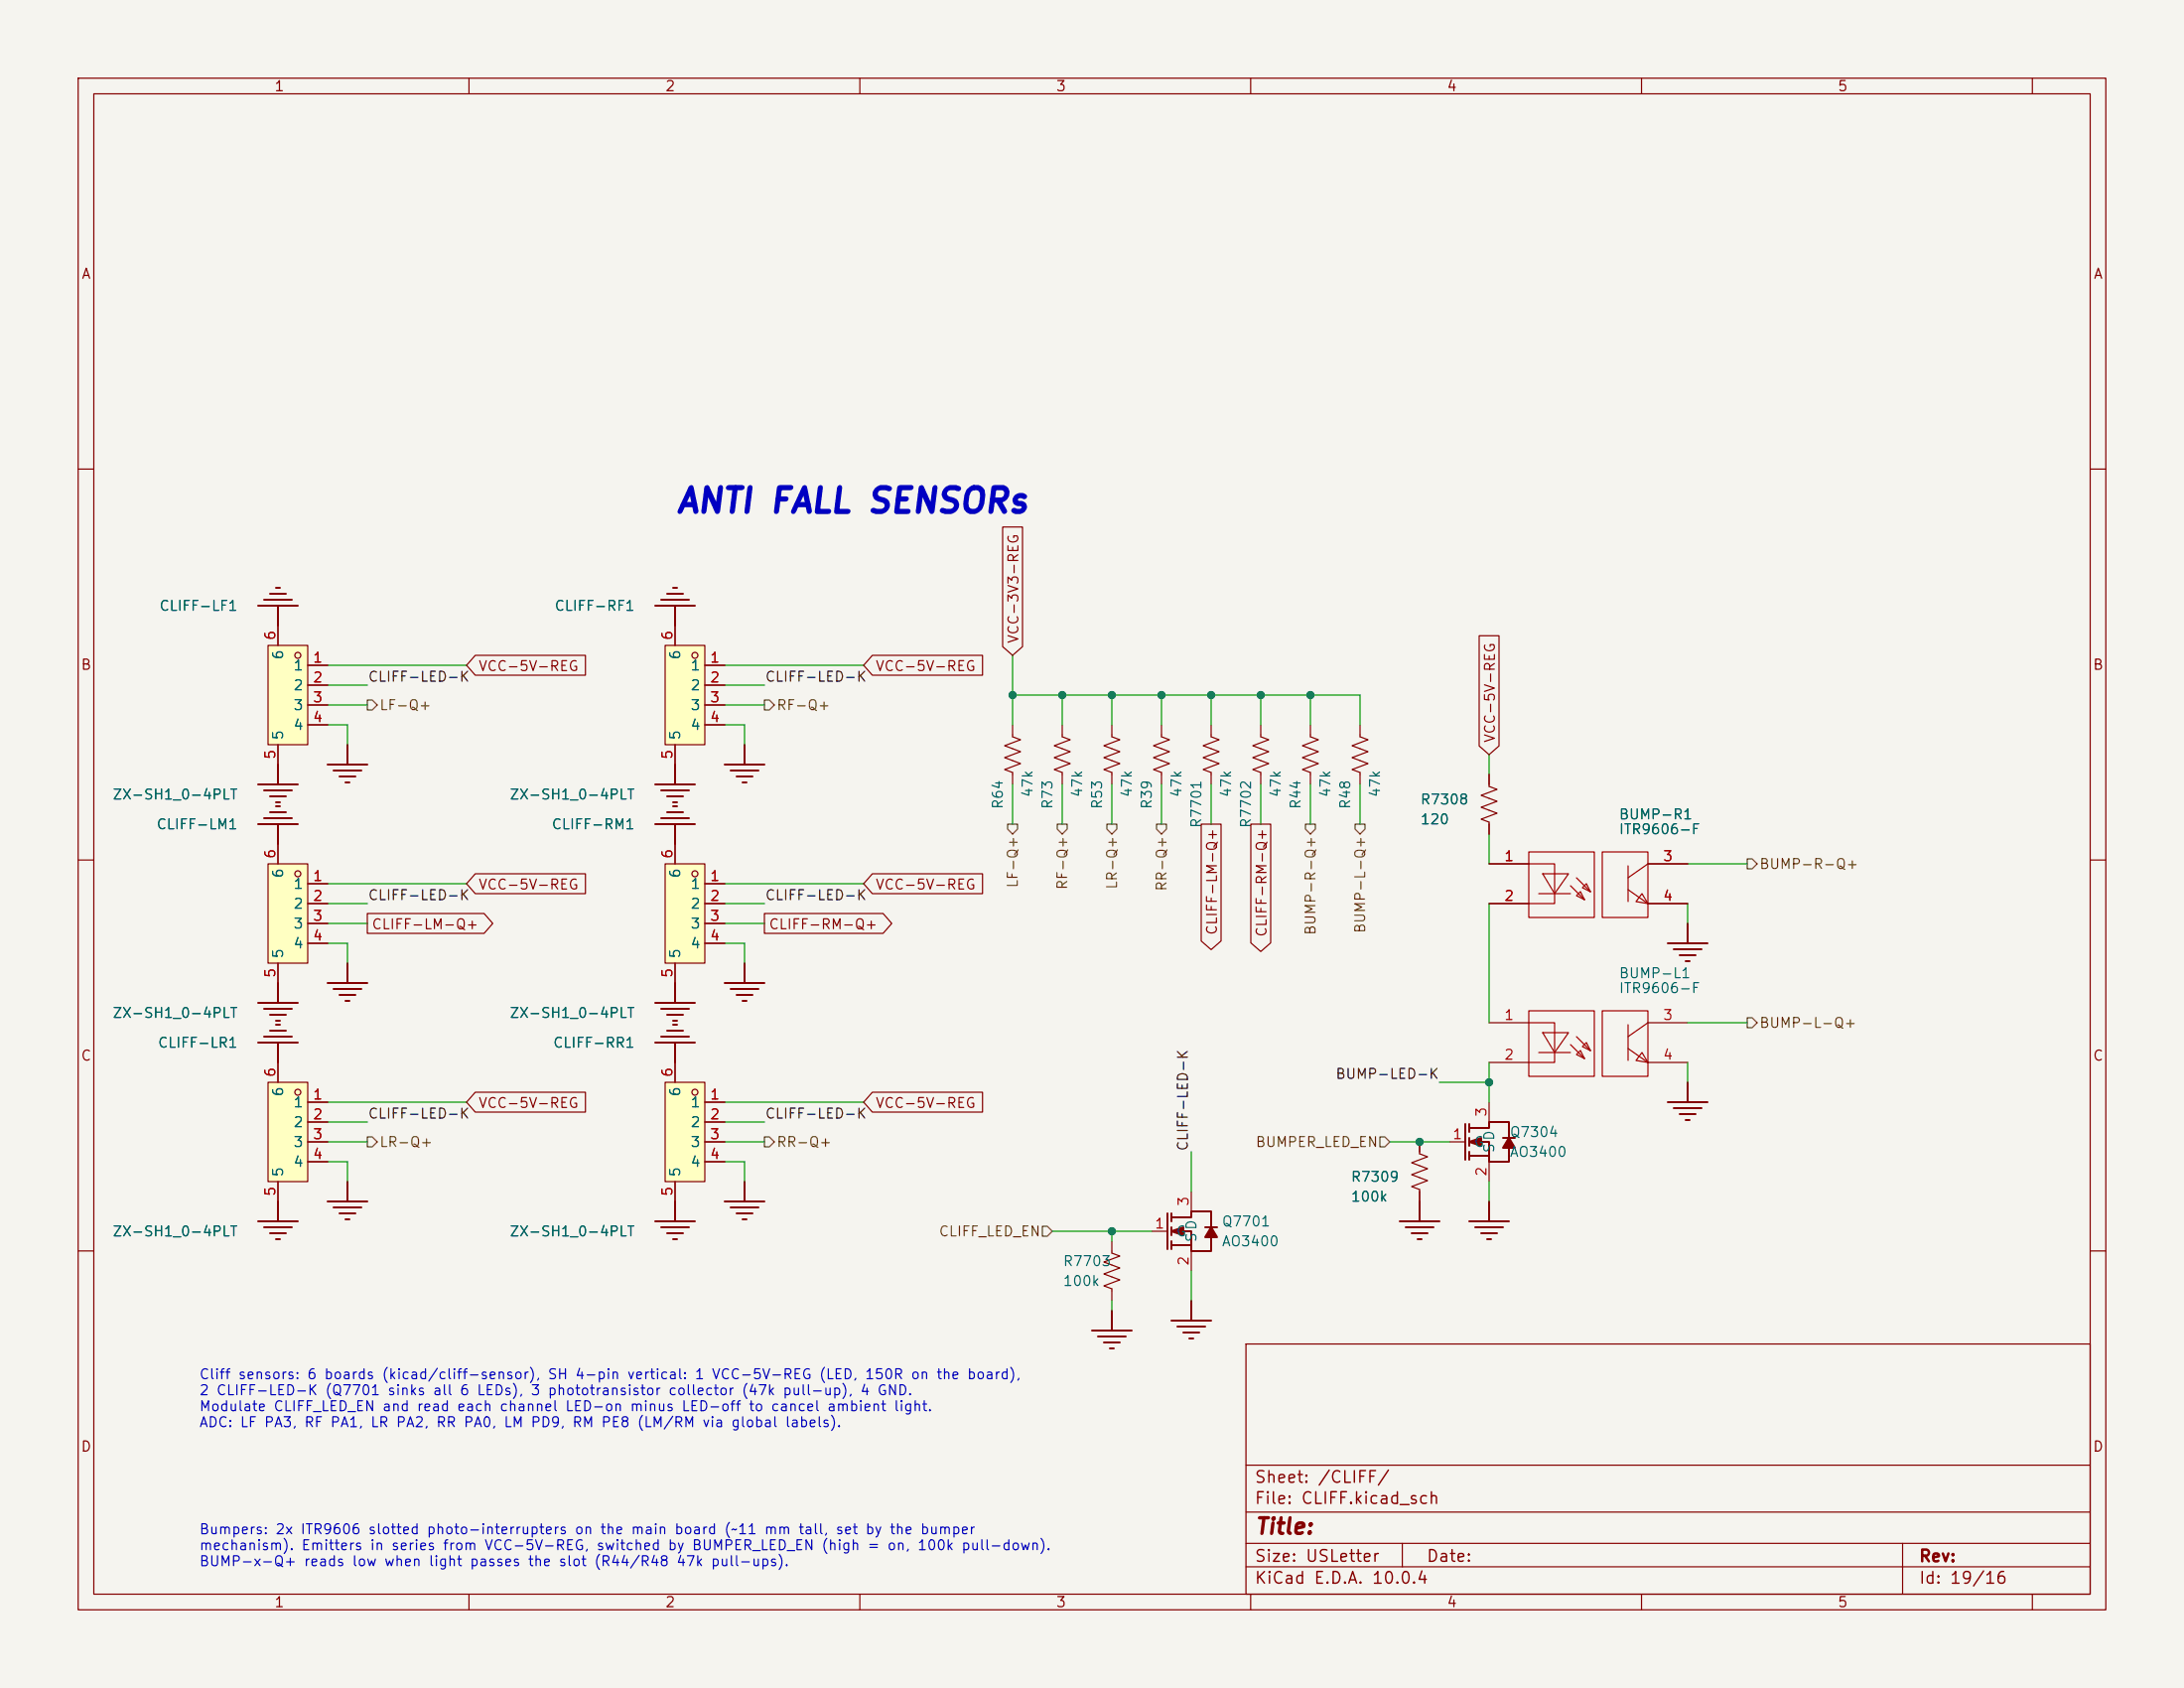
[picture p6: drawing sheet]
<svg xmlns="http://www.w3.org/2000/svg" width="279mm" height="216mm" viewBox="0 0 279 216" stroke-linecap="round" stroke-linejoin="round" font-family="sans-serif">
<path d="M0 0h279.4v215.9h-279.4z" fill="#f5f4ef" stroke="#f5f4ef" stroke-width=".13"/>
<g fill="none" stroke="#840000" stroke-width=".15">
<path d="M10 10h259.4v195.9h-259.4zM12 12h255.4v191.9h-255.4zM60 10v2M110 10v2M160 10v2M210 10v2M260 10v2M10 60h2M267.4 60h2M135.9 92.7v1.5l1 .4-2 .8 2 .7-2 .8 2 .8-2 .7 1 .4v1.5M10 110h2M267.4 110h2"/>
<path d="M10 160h2M159.4 171.9h108v32h-108zM267.4 160h2M159.4 197.4h108M159.4 193.4h108M159.4 187.4h108M179.4 197.4v3M243.4 197.4v6.5M60 203.9v2M110 203.9v2M159.4 200.4h108M160 203.9v2"/>
<path d="M210 203.9v2M260 203.9v2"/>
</g>
<path d="M86.4 97.8v2.5M83.8 100.3h5.1M84.6 101.1h3.5M85.3 101.9h2.1M86.1 102.6h.5" fill="none" stroke="#840000" stroke-width=".25"/>
<path d="M34.3 110.5h5.1v12.7h-5.1z" fill="#ffffc2"/>
<g fill="none" stroke="#840000" stroke-width=".15">
<path d="M174 92.7v1.5l1 .4-2 .8 2 .7-2 .8 2 .8-2 .7 1 .4v1.5M190.5 99.1v1.5l1 .4-2 .7 2 .8-2 .8 2 .7-2 .8 1 .4v1.5M34.3 110.5h5.1v12.7h-5.1zM35.6 108v2.5M39.4 113h2.5M39.4 115.6h2.5M39.4 118.1h2.5M35.6 123.2v2.5M39.4 120.7h2.5"/>
<circle cx="38.1" cy="111.8" r=".38"/>
</g>
<g fill="none" stroke="#840000" stroke-width=".25">
<path d="M33 105.4h5.1M33.8 104.6h3.5M34.5 103.9h2.1M35.3 103.1h.5M35.6 105.4v2.6M33 128.3h5.1M33.8 129h3.5M34.5 129.8h2.1M35.3 130.6h.5M35.6 125.7v2.6M33 156.2h5.1M33.8 157h3.5"/>
<path d="M34.5 157.7h2.1M35.3 158.5h.5M35.6 153.7v2.5M83.8 156.2h5.1M84.6 157h3.5M85.3 157.7h2.1M86.1 158.5h.5M86.4 153.7v2.5"/>
</g>
<path d="M34.3 138.4h5.1v12.7h-5.1z" fill="#ffffc2"/>
<g fill="none" stroke="#840000" stroke-width=".15">
<path d="M129.5 92.7v1.5l1.1 .4-2.1 .8 2.1 .7-2.1 .8 2.1 .8-2.1 .7 1 .4v1.5M34.3 138.4h5.1v12.7h-5.1zM35.6 135.9v2.5M35.6 151.1v2.6M39.4 141h2.5M39.4 143.5h2.5M39.4 146.1h2.5M39.4 148.6h2.5"/>
<circle cx="38.1" cy="139.7" r=".38"/>
</g>
<g fill="none" stroke="#840000" stroke-width=".25">
<path d="M83.8 77.5h5.1M84.6 76.7h3.5M85.3 75.9h2.1M86.1 75.2h.5M86.4 77.5v2.5M83.8 105.4h5.1M84.6 104.6h3.5M85.3 103.9h2.1M86.1 103.1h.5M86.4 105.4v2.6M83.8 133.4h5.1M84.6 132.6h3.5"/>
<path d="M85.3 131.8h2.1M86.1 131.1h.5M86.4 133.4v2.5M188 156.2h5M188.7 157h3.6M189.5 157.7h2M190.2 158.5h.6M190.5 153.7v2.5"/>
</g>
<path d="M85.1 138.4h5.1v12.7h-5.1z" fill="#ffffc2"/>
<g fill="none" stroke="#840000" stroke-width=".15">
<path d="M142.2 92.7v1.5l1.1 .4-2.1 .8 2.1 .7-2.1 .8 2.1 .8-2.1 .7 1 .4v1.5M148.6 92.7v1.5l1 .4-2 .8 2 .7-2 .8 2 .8-2 .7 1 .4v1.5M154.9 92.7v1.5l1.1 .4-2.1 .8 2.1 .7-2.1 .8 2.1 .8-2.1 .7 1 .4v1.5M161.3 92.7v1.5l1 .4-2 .8 2 .7-2 .8 2 .8-2 .7 1 .4v1.5M167.6 92.7v1.5l1.1 .4-2.1 .8 2.1 .7-2.1 .8 2.1 .8-2.1 .7 1 .4v1.5M190.5 110.5h5.1M190.5 115.6h5.1M210.8 110.5h5.1M210.8 115.6h5.1M85.1 138.4h5.1v12.7h-5.1zM86.4 135.9v2.5M190.5 130.8h5.1"/>
<path d="M190.5 135.9h5.1M210.8 130.8h5.1M210.8 135.9h5.1M86.4 151.1v2.6M90.2 141h2.5M90.2 143.5h2.5M90.2 146.1h2.5M90.2 148.6h2.5M142.2 158.8v1.5l1.1 .4-2.1 .7 2.1 .8-2.1 .7 2.1 .8-2.1 .8 1 .3v1.6M147.3 157.5h2.1M152.4 152.4v2.5M181.6 146.1v1.5l1 .4-2 .7 2 .8-2 .7 2 .8-2 .8 1 .3v1.6"/>
<path d="M152.4 160v2.6"/>
<circle cx="88.9" cy="139.7" r=".38"/>
</g>
<g fill="none" stroke="#840000" stroke-width=".25">
<path d="M35.6 97.8v2.5M92.7 97.8h5.1M93.5 98.6h3.5M94.2 99.3h2.1M95.2 95.3v2.5M33 100.3h5.1M33.8 101.1h3.5M34.5 101.9h2.1M35.3 102.6h.5M95 100.1h.5M215.9 118.1v2.6M33 133.4h5.1"/>
<path d="M33.8 132.6h3.5M34.5 131.8h2.1M35.3 131.1h.5M35.6 133.4v2.5M83.8 128.3h5.1M84.6 129h3.5M85.3 129.8h2.1M86.1 130.6h.5M86.4 125.7v2.6M92.7 125.7h5.1M93.5 126.5h3.5M94.2 127.3h2.1"/>
<path d="M95 128h.5M95.2 123.2v2.5M213.4 120.7h5M214.1 121.4h3.6M214.9 122.2h2M215.6 122.9h.6M215.9 138.4v2.6M41.9 153.7h5.1M42.7 154.4h3.5M43.4 155.2h2.1M44.2 156h.5M44.4 151.1v2.6"/>
<path d="M92.7 153.7h5.1M93.5 154.4h3.5M94.2 155.2h2.1M95 156h.5M95.2 151.1v2.6M149.4 155.2v4.6M149.9 155.7h2.5v-.8h2.5v2.1M149.9 157.5h2.5v2.5h2.5v-1.8M149.9 155.2v1M149.9 157v1M149.9 158.8v1M149.9 159.3h2.5"/>
<path d="M154.2 157h1.5M213.4 141h5M214.1 141.7h3.6M214.9 142.5h2M215.6 143.3h.6M139.7 170.2h5.1M140.5 170.9h3.5M141.2 171.7h2.1M142 172.5h.5M142.2 167.6v2.6M149.9 168.9h5M150.6 169.7h3.6"/>
<path d="M151.4 170.4h2M152.1 171.2h.6M152.4 166.4v2.5"/>
</g>
<g fill="#840000" stroke="#840000" stroke-width=".25">
<path d="M149.9 157.5l1.5-.5v1z"/>
<path d="M154.9 157l.8 1.2h-1.5z"/>
</g>
<g fill="none" stroke="#a00000" stroke-width=".15">
<path d="M195.6 109h8.4v8.3h-8.4zM195.6 110.5h3.3v5.1h-3.3M196.8 114.3h4.1M197.4 111.8h3.3l-1.8 2.5zM200.9 113.3l1.8 1.8M201.7 114.6l.5-.6 .5 1.1zM201.7 112.3l1.8 1.7M202.4 113.5l.5-.5 .6 1zM205 109h5.8v8.3h-5.8zM208.3 113.8l2.5 1.8M208.3 110.7v4.6M210.1 114.3l.7 1.3-1.5-.3z"/>
<path d="M210.8 110.5l-2.5 1.8M195.6 129.3h8.4v8.4h-8.4zM195.6 130.8h3.3v5.1h-3.3M196.8 134.6h4.1M197.4 132.1h3.3l-1.8 2.5zM200.9 133.6l1.8 1.8M201.7 134.9l.5-.5 .5 1zM201.7 132.6l1.8 1.8M202.4 133.9l.5-.5 .6 1zM205 129.3h5.8v8.4h-5.8zM208.3 131.1v4.5M208.3 134.1l2.5 1.8"/>
<path d="M210.1 134.6l.7 1.3-1.5-.3zM210.8 130.8l-2.5 1.8"/>
</g>
<path d="M34.3 82.6h5.1v12.7h-5.1z" fill="#ffffc2"/>
<g fill="none" stroke="#840000" stroke-width=".15">
<path d="M34.3 82.6h5.1v12.7h-5.1zM35.6 80v2.6M35.6 95.3v2.5M39.4 85.1h2.5M39.4 87.6h2.5M39.4 90.2h2.5M39.4 92.7h2.5"/>
<circle cx="38.1" cy="83.8" r=".38"/>
</g>
<path d="M33 77.5h5.1M33.8 76.7h3.5M34.5 75.9h2.1M35.3 75.2h.5M35.6 77.5v2.5M41.9 97.8h5.1M42.7 98.6h3.5M43.4 99.3h2.1M44.4 95.3v2.5M44.2 100.1h.5" fill="none" stroke="#840000" stroke-width=".25"/>
<path d="M85.1 110.5h5.1v12.7h-5.1z" fill="#ffffc2"/>
<g fill="none" stroke="#840000" stroke-width=".15">
<path d="M85.1 110.5h5.1v12.7h-5.1zM86.4 108v2.5M90.2 113h2.5M90.2 115.6h2.5M90.2 118.1h2.5M86.4 123.2v2.5M90.2 120.7h2.5M185.4 146.1h2.1M190.5 141v2.5M190.5 148.6v2.5"/>
<circle cx="88.9" cy="111.8" r=".38"/>
</g>
<g fill="none" stroke="#840000" stroke-width=".25">
<path d="M41.9 125.7h5.1M42.7 126.5h3.5M43.4 127.3h2.1M44.2 128h.5M44.4 123.2v2.5M179.1 156.2h5M179.8 157h3.6M180.6 157.7h2M181.4 158.5h.5M181.6 153.7v2.5M187.5 143.8v4.5M188 144.3h2.5v-.8h2.5v2"/>
<path d="M188 146.1h2.5v2.5h2.5v-1.8M188 143.8v1M188 145.5v1.1M188 147.3v1M188 147.8h2.5M192.3 145.5h1.5"/>
</g>
<g fill="#840000" stroke="#840000" stroke-width=".25">
<path d="M188 146.1l1.5-.6v1.1z"/>
<path d="M193 145.5l.8 1.3h-1.5z"/>
</g>
<path d="M85.1 82.6h5.1v12.7h-5.1z" fill="#ffffc2"/>
<g fill="none" stroke="#840000" stroke-width=".15">
<path d="M128.3 67.4h2.5v15.3l-1.3 1.1-1.2-1.1zM35.6 80v2.6M35.6 95.3v2.5M39.4 85.1h2.5M39.4 87.6h2.5M39.4 90.2h2.5M39.4 92.7h2.5M60.8 83.8h14.1v2.6h-14.1l-1.1-1.3zM85.1 82.6h5.1v12.7h-5.1zM86.4 80v2.6M86.4 95.3v2.5M90.2 85.1h2.5"/>
<path d="M90.2 87.6h2.5M90.2 90.2h2.5M90.2 92.7h2.5M111.6 83.8h14.1v2.6h-14.1l-1.1-1.3zM189.2 81.3h2.6v14.1l-1.3 1.1-1.3-1.1zM190.5 99.1v1.2M35.6 108v2.5M39.4 113h2.5M39.4 115.6h2.5M39.4 118.1h2.5M47 116.8h14.9l1.1 1.3-1.1 1.3h-14.9zM60.8 111.8h14.1v2.5h-14.1l-1.1-1.3z"/>
<path d="M86.4 108v2.5M90.2 113h2.5M90.2 115.6h2.5M90.2 118.1h2.5M97.8 116.8h15.2l1.1 1.3-1.1 1.3h-15.2zM111.6 111.8h14.1v2.5h-14.1l-1.1-1.3zM153.7 105.4h2.5v15l-1.3 1.1-1.2-1.1zM160 105.4h2.6v15.2l-1.3 1.1-1.3-1.1zM190.5 105.4v1.3M190.5 115.6h5.1M190.5 110.5h5.1M210.8 115.6h5.1"/>
<path d="M210.8 110.5h5.1M35.6 123.2v2.5M35.6 135.9v2.5M39.4 120.7h2.5M60.8 139.7h14.1v2.5h-14.1l-1.1-1.2zM86.4 123.2v2.5M86.4 135.9v2.5M90.2 120.7h2.5M111.6 139.7h14.1v2.5h-14.1l-1.1-1.2zM35.6 151.1v2.6M39.4 141h2.5M39.4 143.5h2.5"/>
<path d="M39.4 146.1h2.5M39.4 148.6h2.5M86.4 151.1v2.6M90.2 141h2.5M90.2 143.5h2.5M90.2 146.1h2.5M90.2 148.6h2.5M181.6 146.1v1.2M181.6 152.4v1.3"/>
<circle cx="88.9" cy="83.8" r=".38"/>
</g>
<g fill="none" stroke="#725600" stroke-width=".15">
<path d="M47 89.5h.6l.7 .7-.7 .6h-.6zM97.8 89.5h.6l.7 .7-.7 .6h-.6zM128.9 105.4h1.3v.6l-.7 .7-.6-.7zM135.3 105.4h1.2v.6l-.6 .7-.6-.7zM141.6 105.4h1.3v.6l-.7 .7-.6-.7zM148 105.4h1.2v.6l-.6 .7-.6-.7zM167 105.4h1.3v.6l-.7 .7-.6-.7zM173.4 105.4h1.2v.6l-.6 .7-.6-.7zM223.5 109.9h.7l.6 .6-.6 .6h-.7zM223.5 130.2h.7l.6 .6-.6 .6h-.7zM47 145.4h.6l.7 .7-.7 .6h-.6zM97.8 145.4h.6l.7 .7-.7 .6h-.6z"/>
<path d="M133.3 156.8h.7l.6 .7-.6 .6h-.7zM176.5 145.4h.7l.6 .7-.6 .6h-.7z"/>
</g>
<g fill="none" stroke="#009600" stroke-width=".15">
<path d="M41.9 92.7h2.5v2.6M41.9 87.6h5.1M41.9 85.1h17.8M41.9 90.2h5.1M92.7 92.7h2.5v2.6M92.7 87.6h5.1M92.7 85.1h17.8M92.7 90.2h5.1M129.5 88.9h44.5v3.8M129.5 83.8v8.9M135.9 88.9v3.8M142.2 88.9v3.8"/>
<path d="M148.6 88.9v3.8M154.9 88.9v3.8M161.3 88.9v3.8M167.6 88.9v3.8M190.5 96.5v2.6M41.9 118.1h5.1M41.9 115.6h5.1M41.9 113h17.8M92.7 118.1h5.1M92.7 115.6h5.1M92.7 113h17.8M129.5 100.3v5.1"/>
<path d="M135.9 100.3v5.1M142.2 100.3v5.1M148.6 100.3v5.1M154.9 100.3v5.1M161.3 100.3v5.1M167.6 100.3v5.1M174 100.3v5.1M190.5 106.7v3.8M190.5 115.6v15.2M215.9 110.5h7.6M215.9 115.6v2.5M41.9 120.7h2.5v2.5"/>
<path d="M92.7 120.7h2.5v2.5M184.1 138.4h6.4M190.5 135.9v5.1M215.9 135.9v2.5M215.9 130.8h7.6M41.9 148.6h2.5v2.5M41.9 143.5h5.1M41.9 141h17.8M41.9 146.1h5.1M92.7 148.6h2.5v2.5M92.7 143.5h5.1M92.7 141h17.8"/>
<path d="M92.7 146.1h5.1M134.6 157.5h12.7M142.2 157.5v1.3M152.4 147.3v5.1M177.8 146.1h7.6M190.5 151.1v2.6M142.2 166.4v1.2M152.4 162.6v3.8"/>
</g>
<g fill="#009600" stroke="#009600" stroke-width=".13">
<circle cx="135.9" cy="88.9" r=".46"/>
<circle cx="142.2" cy="88.9" r=".46"/>
<circle cx="148.6" cy="88.9" r=".46"/>
<circle cx="154.9" cy="88.9" r=".46"/>
<circle cx="161.3" cy="88.9" r=".46"/>
<circle cx="167.6" cy="88.9" r=".46"/>
<circle cx="142.2" cy="157.5" r=".46"/>
<circle cx="181.6" cy="146.1" r=".46"/>
<circle cx="190.5" cy="138.4" r=".46"/>
<circle cx="129.5" cy="88.9" r=".46"/>
</g>
<text font-size="3.1" fill="#0000c2" x="86.3" y="66.3">ANTI FALL SENSORs</text>
<text font-size="2" fill="#840000" x="160.4" y="196.7">Title:</text>
<g font-size="1.5" fill="#840000">
<text x="160.4" y="190">Sheet: /CLIFF/</text>
<text x="160.4" y="192.7">File: CLIFF.kicad_sch</text>
<text x="160.4" y="202.9">KiCad E.D.A. 10.0.4</text>
<text x="160.4" y="200.1">Size: USLetter</text>
<text x="182.4" y="200.1">Date:</text>
<text x="245.4" y="200.1">Rev:</text>
<text x="245.4" y="202.9">Id: 19/16</text>
</g>
<g font-size="1.3" fill="#840000">
<text x="35" y="12">1</text>
<text x="85" y="12">2</text>
<text x="135" y="12">3</text>
<text x="185" y="12">4</text>
<text x="235" y="12">5</text>
<text x="10.3" y="36">A</text>
<text x="267.7" y="36">A</text>
<text x="130.6" y="82.4" transform="rotate(-90 130.6 82.4)">VCC-3V3-REG</text>
<text x="10.3" y="86">B</text>
<text x="61.1" y="86.2">VCC-5V-REG</text>
<text x="111.9" y="86.2">VCC-5V-REG</text>
<text x="267.7" y="86">B</text>
<text x="191.6" y="95.1" transform="rotate(-90 191.6 95.1)">VCC-5V-REG</text>
<text x="47.5" y="119.2">CLIFF-LM-Q+</text>
<text x="61.1" y="114.1">VCC-5V-REG</text>
<text x="98.3" y="119.2">CLIFF-RM-Q+</text>
<text x="111.9" y="114.1">VCC-5V-REG</text>
<text x="156" y="119.7" transform="rotate(-90 156 119.7)">CLIFF-LM-Q+</text>
<text x="162.4" y="119.9" transform="rotate(-90 162.4 119.9)">CLIFF-RM-Q+</text>
<text x="10.3" y="136">C</text>
<text x="267.7" y="136">C</text>
<text x="61.1" y="142">VCC-5V-REG</text>
<text x="111.9" y="142">VCC-5V-REG</text>
<text x="10.3" y="186">D</text>
<text x="267.7" y="186">D</text>
<text x="35" y="205.9">1</text>
<text x="85" y="205.9">2</text>
<text x="135" y="205.9">3</text>
<text x="185" y="205.9">4</text>
<text x="235" y="205.9">5</text>
</g>
<g font-size="1.3" fill="#006464">
<text x="20.3" y="78.4">CLIFF-LF1</text>
<text x="70.8" y="78.4">CLIFF-RF1</text>
<text x="36.5" y="84.5" transform="rotate(-90 36.5 84.5)">6</text>
<text x="37.4" y="86.1">1</text>
<text x="37.4" y="88.6">2</text>
<text x="87.3" y="84.5" transform="rotate(-90 87.3 84.5)">6</text>
<text x="88.2" y="86.1">1</text>
<text x="88.2" y="88.6">2</text>
<text x="36.5" y="94.7" transform="rotate(-90 36.5 94.7)">5</text>
<text x="37.4" y="91.1">3</text>
<text x="37.4" y="93.7">4</text>
<text x="87.3" y="94.7" transform="rotate(-90 87.3 94.7)">5</text>
<text x="88.2" y="91.1">3</text>
<text x="88.2" y="93.7">4</text>
<text x="14.3" y="102.6">ZX-SH1_0-4PLT</text>
<text x="19.9" y="106.4">CLIFF-LM1</text>
<text x="65.1" y="102.6">ZX-SH1_0-4PLT</text>
<text x="70.5" y="106.4">CLIFF-RM1</text>
<text x="128.6" y="103.6" transform="rotate(-90 128.6 103.6)">R64</text>
<text x="132.4" y="102.1" transform="rotate(-90 132.4 102.1)">47k</text>
<text x="135" y="103.6" transform="rotate(-90 135 103.6)">R73</text>
<text x="138.8" y="102.1" transform="rotate(-90 138.8 102.1)">47k</text>
<text x="141.3" y="103.6" transform="rotate(-90 141.3 103.6)">R53</text>
<text x="145.1" y="102.1" transform="rotate(-90 145.1 102.1)">47k</text>
<text x="147.7" y="103.6" transform="rotate(-90 147.7 103.6)">R39</text>
<text x="151.5" y="102.1" transform="rotate(-90 151.5 102.1)">47k</text>
<text x="154" y="106" transform="rotate(-90 154 106)">R7701</text>
<text x="157.8" y="102.1" transform="rotate(-90 157.8 102.1)">47k</text>
<text x="160.4" y="106" transform="rotate(-90 160.4 106)">R7702</text>
<text x="164.2" y="102.1" transform="rotate(-90 164.2 102.1)">47k</text>
<text x="166.7" y="103.6" transform="rotate(-90 166.7 103.6)">R44</text>
<text x="170.5" y="102.1" transform="rotate(-90 170.5 102.1)">47k</text>
<text x="173.1" y="103.6" transform="rotate(-90 173.1 103.6)">R48</text>
<text x="176.9" y="102.1" transform="rotate(-90 176.9 102.1)">47k</text>
<text x="181.6" y="105.7">120</text>
<text x="181.6" y="103.2">R7308</text>
<text x="207" y="105.1">BUMP-R1</text>
<text x="207" y="107">ITR9606-F</text>
<text x="36.5" y="112.4" transform="rotate(-90 36.5 112.4)">6</text>
<text x="87.3" y="112.4" transform="rotate(-90 87.3 112.4)">6</text>
<text x="37.4" y="114">1</text>
<text x="37.4" y="116.5">2</text>
<text x="37.4" y="119.1">3</text>
<text x="88.2" y="114">1</text>
<text x="88.2" y="116.5">2</text>
<text x="88.2" y="119.1">3</text>
<text x="36.5" y="122.7" transform="rotate(-90 36.5 122.7)">5</text>
<text x="37.4" y="121.6">4</text>
<text x="87.3" y="122.7" transform="rotate(-90 87.3 122.7)">5</text>
<text x="88.2" y="121.6">4</text>
<text x="207" y="125.4">BUMP-L1</text>
<text x="14.3" y="130.5">ZX-SH1_0-4PLT</text>
<text x="65.1" y="130.5">ZX-SH1_0-4PLT</text>
<text x="207" y="127.3">ITR9606-F</text>
<text x="20.1" y="134.3">CLIFF-LR1</text>
<text x="70.7" y="134.3">CLIFF-RR1</text>
<text x="36.5" y="140.4" transform="rotate(-90 36.5 140.4)">6</text>
<text x="37.4" y="141.9">1</text>
<text x="87.3" y="140.4" transform="rotate(-90 87.3 140.4)">6</text>
<text x="88.2" y="141.9">1</text>
<text x="37.4" y="144.5">2</text>
<text x="37.4" y="147">3</text>
<text x="37.4" y="149.6">4</text>
<text x="88.2" y="144.5">2</text>
<text x="88.2" y="147">3</text>
<text x="88.2" y="149.6">4</text>
<text x="188.5" y="147">G</text>
<text x="191.5" y="147.6" transform="rotate(-90 191.5 147.6)">SD</text>
<text x="193" y="145.8">Q7304</text>
<text x="193" y="148.3">AO3400</text>
<text x="36.5" y="150.6" transform="rotate(-90 36.5 150.6)">5</text>
<text x="87.3" y="150.6" transform="rotate(-90 87.3 150.6)">5</text>
<text x="172.7" y="151.5">R7309</text>
<text x="172.7" y="154">100k</text>
<text x="14.3" y="158.5">ZX-SH1_0-4PLT</text>
<text x="65.1" y="158.5">ZX-SH1_0-4PLT</text>
<text x="150.4" y="158.5">G</text>
<text x="153.4" y="159" transform="rotate(-90 153.4 159)">SD</text>
<text x="156.2" y="157.2">Q7701</text>
<text x="156.2" y="159.7">AO3400</text>
<text x="135.9" y="162.3">R7703</text>
<text x="135.9" y="164.8">100k</text>
</g>
<g font-size="1.3" fill="#a90000">
<text x="35.5" y="82" transform="rotate(-90 35.5 82)">6</text>
<text x="86.3" y="82" transform="rotate(-90 86.3 82)">6</text>
<text x="39.9" y="85.1">1</text>
<text x="39.9" y="87.6">2</text>
<text x="90.7" y="85.1">1</text>
<text x="90.7" y="87.6">2</text>
<text x="39.9" y="90.1">3</text>
<text x="39.9" y="92.7">4</text>
<text x="90.7" y="90.1">3</text>
<text x="90.7" y="92.7">4</text>
<text x="35.5" y="97.2" transform="rotate(-90 35.5 97.2)">5</text>
<text x="86.3" y="97.2" transform="rotate(-90 86.3 97.2)">5</text>
<text x="35.5" y="109.9" transform="rotate(-90 35.5 109.9)">6</text>
<text x="39.9" y="113">1</text>
<text x="86.3" y="109.9" transform="rotate(-90 86.3 109.9)">6</text>
<text x="90.7" y="113">1</text>
<text x="192.3" y="110.5">1</text>
<text x="212.7" y="110.5">3</text>
<text x="39.9" y="115.5">2</text>
<text x="39.9" y="118.1">3</text>
<text x="90.7" y="115.5">2</text>
<text x="90.7" y="118.1">3</text>
<text x="192.3" y="115.5">2</text>
<text x="212.7" y="115.5">4</text>
<text x="35.5" y="125.2" transform="rotate(-90 35.5 125.2)">5</text>
<text x="39.9" y="120.6">4</text>
<text x="86.3" y="125.2" transform="rotate(-90 86.3 125.2)">5</text>
<text x="90.7" y="120.6">4</text>
<text x="192.3" y="130.8">1</text>
<text x="212.7" y="130.8">3</text>
<text x="35.5" y="137.9" transform="rotate(-90 35.5 137.9)">6</text>
<text x="86.3" y="137.9" transform="rotate(-90 86.3 137.9)">6</text>
<text x="192.3" y="135.9">2</text>
<text x="212.7" y="135.9">4</text>
<text x="39.9" y="140.9">1</text>
<text x="39.9" y="143.5">2</text>
<text x="90.7" y="140.9">1</text>
<text x="90.7" y="143.5">2</text>
<text x="190.5" y="142.9" transform="rotate(-90 190.5 142.9)">3</text>
<text x="39.9" y="146">3</text>
<text x="39.9" y="148.6">4</text>
<text x="90.7" y="146">3</text>
<text x="90.7" y="148.6">4</text>
<text x="185.7" y="146">1</text>
<text x="35.5" y="153.1" transform="rotate(-90 35.5 153.1)">5</text>
<text x="86.3" y="153.1" transform="rotate(-90 86.3 153.1)">5</text>
<text x="152.4" y="154.4" transform="rotate(-90 152.4 154.4)">3</text>
<text x="190.5" y="150.6" transform="rotate(-90 190.5 150.6)">2</text>
<text x="147.6" y="157.5">1</text>
<text x="152.4" y="162" transform="rotate(-90 152.4 162)">2</text>
</g>
<g font-size="1.3" fill="#0f0f0f">
<text x="47" y="87.5">CLIFF-LED-K</text>
<text x="97.8" y="87.5">CLIFF-LED-K</text>
<text x="47" y="115.4">CLIFF-LED-K</text>
<text x="97.8" y="115.4">CLIFF-LED-K</text>
<text x="47" y="143.4">CLIFF-LED-K</text>
<text x="97.8" y="143.4">CLIFF-LED-K</text>
<text x="170.8" y="138.3">BUMP-LED-K</text>
<text x="152.3" y="147.3" transform="rotate(-90 152.3 147.3)">CLIFF-LED-K</text>
</g>
<g font-size="1.3" fill="#725600">
<text x="48.5" y="91.1">LF-Q+</text>
<text x="99.3" y="91.1">RF-Q+</text>
<text x="130.5" y="113.7" transform="rotate(-90 130.5 113.7)">LF-Q+</text>
<text x="136.9" y="113.9" transform="rotate(-90 136.9 113.9)">RF-Q+</text>
<text x="143.2" y="113.8" transform="rotate(-90 143.2 113.8)">LR-Q+</text>
<text x="225" y="111.5">BUMP-R-Q+</text>
<text x="149.6" y="114.1" transform="rotate(-90 149.6 114.1)">RR-Q+</text>
<text x="168.6" y="119.7" transform="rotate(-90 168.6 119.7)">BUMP-R-Q+</text>
<text x="175" y="119.5" transform="rotate(-90 175 119.5)">BUMP-L-Q+</text>
<text x="225" y="131.8">BUMP-L-Q+</text>
<text x="48.5" y="147">LR-Q+</text>
<text x="99.3" y="147">RR-Q+</text>
<text x="160.5" y="147">BUMPER_LED_EN</text>
<text x="120" y="158.5">CLIFF_LED_EN</text>
</g>
<g font-size="1.3" fill="#0000c2">
<text x="25.4" y="176.7">Cliff sensors: 6 boards (kicad/cliff-sensor), SH 4-pin vertical: 1 VCC-5V-REG (LED, 150R on the board),</text>
<text x="25.4" y="178.8">2 CLIFF-LED-K (Q7701 sinks all 6 LEDs), 3 phototransistor collector (47k pull-up), 4 GND.</text>
<text x="25.4" y="180.8">Modulate CLIFF_LED_EN and read each channel LED-on minus LED-off to cancel ambient light.</text>
<text x="25.4" y="182.9">ADC: LF PA3, RF PA1, LR PA2, RR PA0, LM PD9, RM PE8 (LM/RM via global labels).</text>
<text x="25.4" y="196.5">Bumpers: 2x ITR9606 slotted photo-interrupters on the main board (~11 mm tall, set by the bumper</text>
<text x="25.4" y="198.6">mechanism). Emitters in series from VCC-5V-REG, switched by BUMPER_LED_EN (high = on, 100k pull-down).</text>
<text x="25.4" y="200.6">BUMP-x-Q+ reads low when light passes the slot (R44/R48 47k pull-ups).</text>
</g>
</svg>
